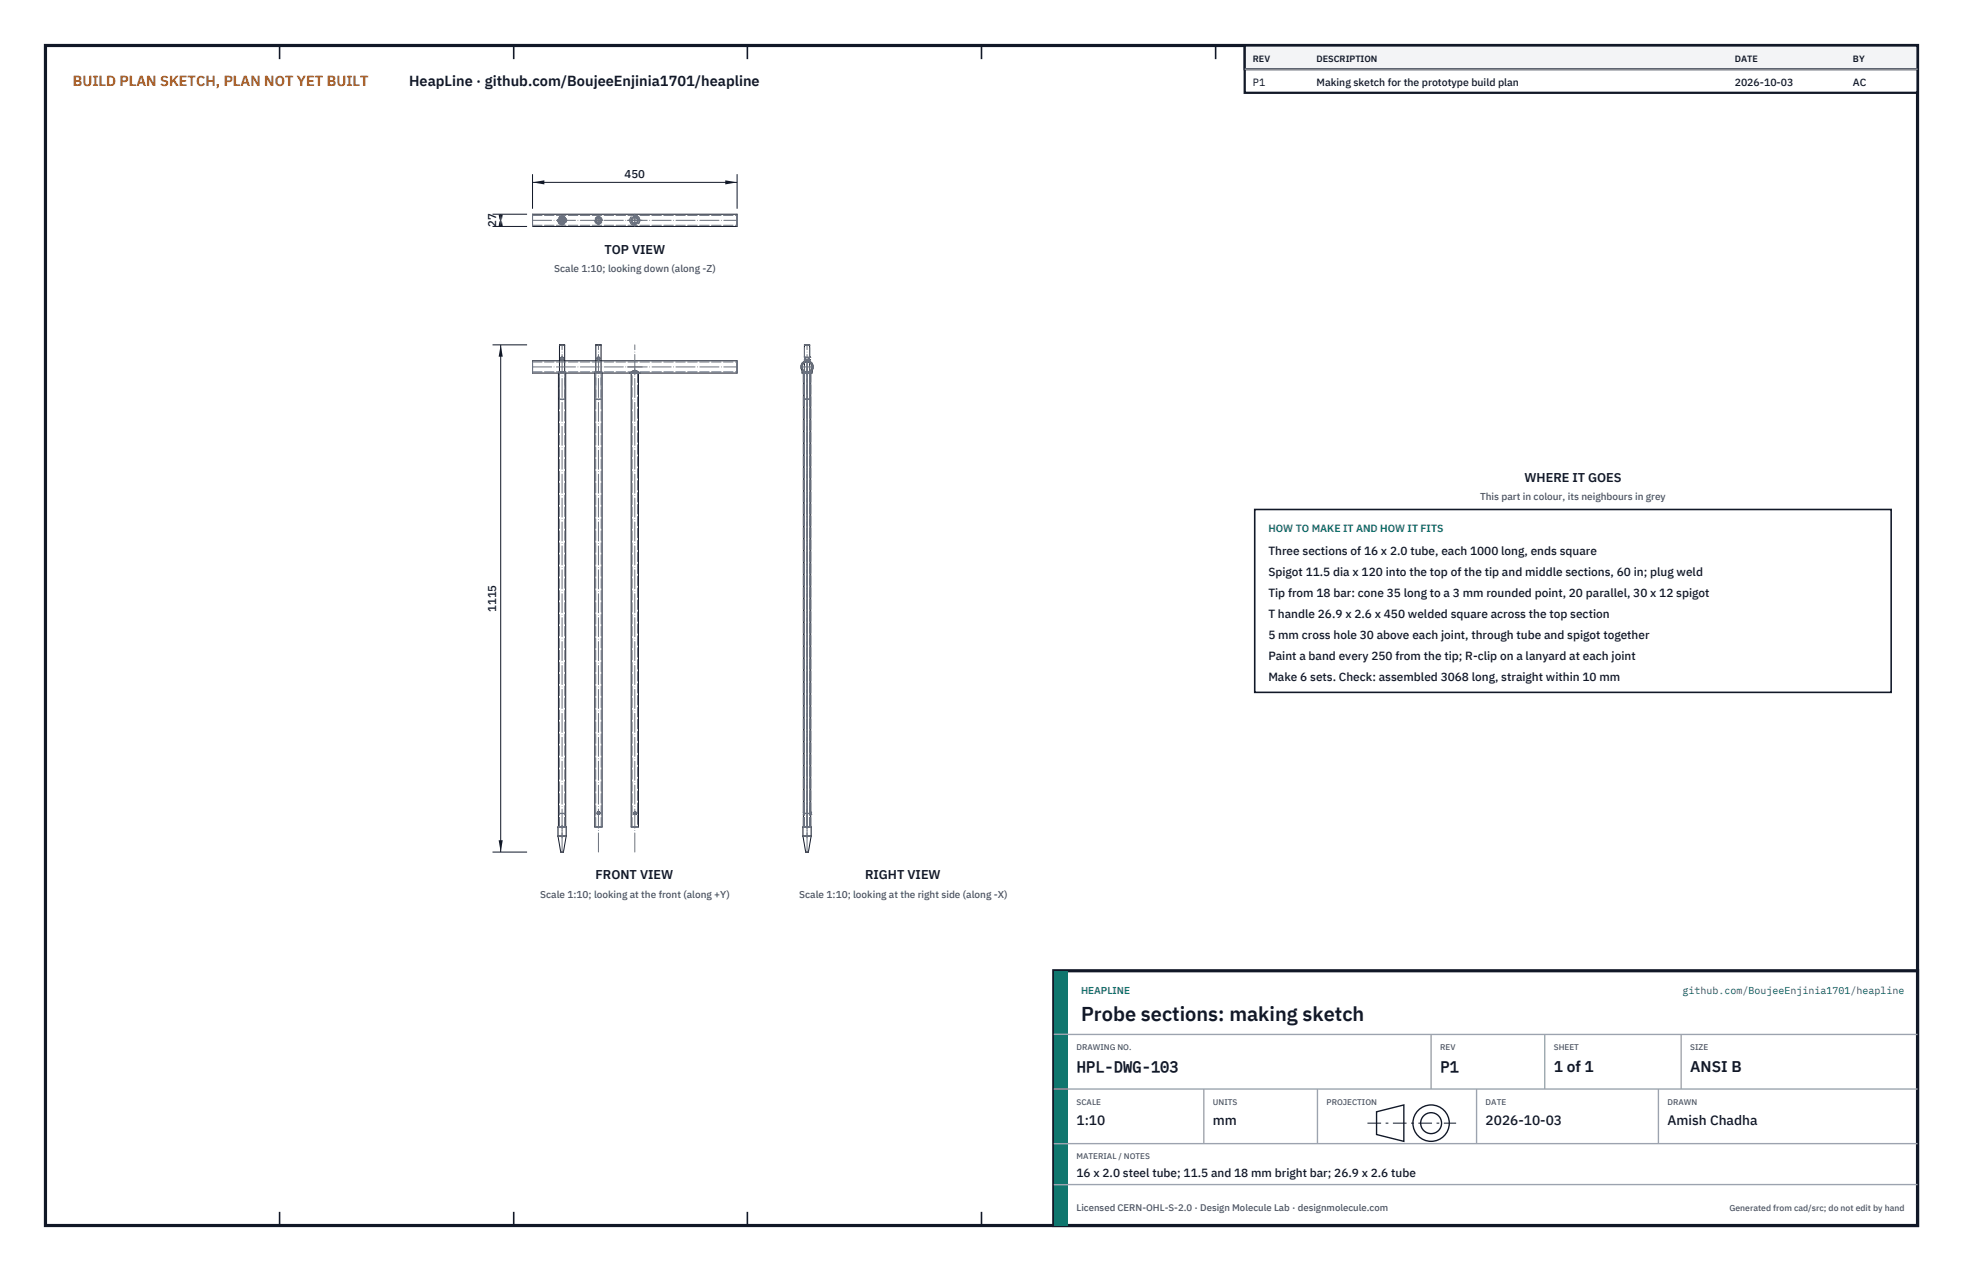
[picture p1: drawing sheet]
<svg xmlns="http://www.w3.org/2000/svg" width="432mm" height="279mm" viewBox="0 0 432 279" stroke-linecap="round" stroke-linejoin="round" font-family="sans-serif">
<path d="M10 10h411.8v259.4h-411.8z" fill="none" stroke="#111827" stroke-width=".7" stroke-linecap="butt"/>
<g fill="none" stroke="#111827" stroke-width=".35">
<path d="M61.5 10v3M113 10v3M164.4 10v3M215.9 10v3M267.4 10v3M318.9 10v3M370.3 10v3M61.5 266.4v3M113 266.4v3M164.4 266.4v3M215.9 266.4v3M267.4 266.4v3"/>
<path d="M318.9 266.4v3M370.3 266.4v3"/>
</g>
<g fill="none" stroke="#111727" stroke-width=".22">
<path d="M117.1 47.1h45v2.7h-45zM123.3 48.9h.1M123.3 48h.1M123.3 47.9v.1M123.3 48.9l.1 .1M123.4 48.9v.1M123.4 47.9h-.1M123.4 47.9h.1M123.4 49h.2M123.5 49h.1M123.5 47.9h-.1M123.5 47.9h.1"/>
<path d="M123.6 49h.1M123.6 47.9h.1M123.7 47.9h.1M123.7 49h.1M123.8 49h-.1M123.8 47.9h.1M123.8 49h.1M123.9 47.9h.1M123.9 49h-.1M124 48h.1M124 48.9h.1M131.3 48.9h.1"/>
<path d="M131.3 48h.1M131.3 48.9l.1 .1M131.4 48.9v.1M131.4 47.9h.1M131.4 47.9h-.1M131.4 49h.1M131.5 49h.1M131.5 47.9h-.1M131.6 47.9h-.1M131.7 47.9h.1M131.7 49h.1M131.8 49h-.1"/>
<path d="M131.8 47.9h.1M131.8 49h.1M131.9 47.9h.1M131.9 48.9l-.1 .1M132 48h.1M132 48.9h.1M117.1 79.3h45v2.7h-45zM123.1 75.8h1.1M123.1 75.8v6M123.1 75.8h.1M123.7 78.6l.2 .2M123.9 78.8h.1"/>
<path d="M124.2 75.8h.1M124.2 75.8v6M131.1 75.8h1.1M131.1 75.8v6M131.1 75.8h.1M131.9 78.8h.1M132.2 75.8h.1M132.2 75.8v6M176.9 78.5l.2 .3M176.9 78.5l.1 .3M176.9 75.8h1.2M176.9 75.8v2.7"/>
<path d="M176.9 79.1v.3M176.9 79.7v1.9M177 79.1h-.1M177 78.5h.1M177 78.5v.6M177 78.5v.1M177 79.1h.1M176.9 75.8h.1M177 75.8h.5M177 79v.1M177 78.9v.1M177 78.9h.1"/>
<path d="M177 78.7v.1M177 78.8v.1M177 78.8h.1M177 78.8l-.1 .3M177.1 78.9h-.1M177.1 78.8l-.2 .3M177.1 78.8h.1M178 78.8h.1M178 78.8l.1 .3M178 78.8v.1M178 79h.1M178 78.6v.1"/>
<path d="M178.1 75.8h.1M178.1 78.6h.1M178.1 79.1h.1M178.1 78.5l-.1 .3M178.1 78.5h.1M178.1 78.5v.6M178.1 78.5l-.1 .3zM178.1 75.8v2.7M178.1 79.1v.3M178.1 79.7v1.9M122.8 81.8h1.6M122.8 82v99.8"/>
<path d="M124.4 82v99.8M130.8 81.8h1.6M130.8 82v99.8h1.6v-99.8M138.8 82v99.8h1.6v-99.8M140.7 81.9v.1a1.34 1.34 0 0 0-2.2 0M176.4 81.4v.6h2.2v-.6M176.7 82v99.8M177.6 82l-.1 99.8M177.8 82h-.1M177.8 82h.1M177.9 82h.1M177.9 81.9h.1"/>
<path d="M177.9 81.9v.1M177.9 81.9l-.1 .1M178 81.9h-.1M178 81.9h.1M178.1 81.9h-.1M178.2 81.8h.1M178.3 81.8h-.1M178.3 81.8h.1M178.3 81.7h.1M178.3 81.7v.1M178.3 82v99.8M131.4 178.8h.1"/>
<path d="M131.4 178.7v.1M131.4 178.7h.1M131.4 178.6h.1M131.5 178.6h-.1M131.5 178.6h.1M131.5 179h.1M131.5 178.5v.1M131.6 178.5h.1M131.7 178.5h.1M131.7 178.5l.1 .1M131.8 178.6h.1M131.9 178.6v.1"/>
<path d="M131.9 178.9h.1M131.9 178.7h.1M131.9 178.8h.1M139.4 178.8h.1M139.4 178.7v.1M139.4 178.7h.1M139.4 178.6v.1M139.4 178.6h.1M139.5 178.6h-.1M139.5 178.6h.1M139.5 179h.1M139.5 178.5v.1"/>
<path d="M139.6 178.5h.1M139.7 178.5h.1M139.7 178.5l.1 .1M139.8 178.6h.1M139.8 179h.1M139.9 178.6v.1M139.9 178.9h.1M139.9 178.7h.1M139.9 178.8h.1M176.7 178.5l.1 .2M176.7 178.5h.1M176.7 178.5l.1 .3"/>
<path d="M176.7 178.5v.1M176.7 179v.1M176.7 178.6h.1M176.7 179h.1M176.8 178.7h.1M176.8 178.9v.1M176.8 178.9h.1M176.8 178.7v.1M176.8 178.8h.1M176.8 178.8l-.1 .3M178.3 178.8h.1M178.3 178.8v.3"/>
<path d="M178.3 178.7v.2M178.3 178.7h.1M178.3 178.9h.1M178.3 178.7v.1M178.3 178.9v.1M178.3 179h.1M178.3 178.6h.1M178.3 179v.1M178.3 178.5v.1M178.3 178.5v.2M178.3 178.5h.1M178.3 178.5v.3"/>
<path d="M122.7 183.8h1.8M122.7 183.8h.1M122.7 181.8h1.8M122.7 183.8l.6 3.5M122.7 181.8v2M122.8 181.8h-.1M122.8 181.7l1.7 .1h-1.8zM123.3 187.3h.6M124.5 181.8h.1M124.5 183.8h.1M124.5 183.8l-.6 3.5M124.5 181.8v2"/>
<path d="M176.6 183.8h.1M176.6 181.8h1.8M176.6 181.8v2M176.6 183.8h.9M176.6 183.8l.6 3.5M176.7 181.8h-.1M176.7 181.7l-.1 .1h1.8l-.1-.1M177.2 187.3h.6M177.2 187.3h.1M177.3 187.3h.5M177.5 183.8h.9M177.5 183.8h.1"/>
<path d="M177.8 187.3h.1M178.4 181.8h.1M178.4 183.8l-.6 3.5M178.4 183.8h.1M178.4 181.8v2"/>
<circle cx="123.6" cy="48.4" r=".58"/>
<circle cx="123.6" cy="48.4" r=".54"/>
<circle cx="131.6" cy="48.4" r=".58"/>
<circle cx="131.6" cy="48.4" r=".54"/>
<circle cx="123.6" cy="78.8" r=".27"/>
<circle cx="123.6" cy="78.8" r=".32"/>
<circle cx="131.6" cy="78.8" r=".27"/>
<circle cx="131.6" cy="78.8" r=".32"/>
<circle cx="177.5" cy="80.7" r="1.36"/>
<circle cx="177.5" cy="80.7" r="1.09"/>
<circle cx="131.6" cy="178.8" r=".27"/>
<circle cx="139.6" cy="178.8" r=".27"/>
</g>
<g fill="none" stroke="#6a7180" stroke-width=".22" stroke-dasharray="2.1 .5">
<path d="M117.1 48.4v-1.3M117.1 49.8v-1.4M117.1 48.4v-1.1M117.1 47.3v2.2M117.1 49.5v-1.1M117.1 49.5h45M117.1 47.3h45M123.3 48h.1M123.3 48.9h.1M123.3 47.9h.1M123.3 47.9v.1M123.4 48h-.1"/>
<path d="M123.4 48.9h-.1M123.4 48v.9M123.4 48h.5M123.4 48.9h.5M123.4 47.9h.1M123.4 49h.1M123.4 48.2h.4v.5h-.4zM123.5 48.2h.3v.4h-.3zM123.5 47.9h-.1M123.5 49h-.1M123.5 47.9h.1M123.5 49h.1"/>
<path d="M123.6 47.9h.1M123.6 49h.1M123.7 47.9h-.1M123.7 49h-.1M123.7 47.9h.1M123.7 49h.1M123.8 47.9h.1M123.8 49h.1M123.8 47.9h-.1M123.8 49h-.1M123.9 47.9h.1M123.9 49h.1"/>
<path d="M123.9 47.9h-.1M123.9 49h-.1M123.9 48v.9M123.9 48h-.5M123.9 48.9h-.5M123.9 47.9l.1 .1M123.9 48.9h.1M124 48l-.1-.1M124 48.9h-.1M124 48h.1M124 48.9h.1M124 48h-.1"/>
<path d="M124.5 48.4a.9 .9 0 0 0-1.3-.8 .9 .9 0 0 0-.1 1.6 .9 .9 0 0 0 1.4-.6v-.2M124.5 48.4a.9 .9 0 0 0-1.3-.8 .9 .9 0 0 0-.1 1.5 .9 .9 0 0 0 1.4-.5v-.2M124.5 48.4h.1M131.3 48h.1M131.3 48.9h.1M131.3 47.9h.1M131.3 47.9v.1M131.4 47.7h.5M131.4 49.2h.5M131.4 47.9h.5M131.4 49h.5M131.4 47.7v.2"/>
<path d="M131.4 49v.2M131.4 48h-.1M131.4 48.9h-.1M131.4 48v.9M131.4 48h.5M131.4 48.9h.5M131.4 47.9h.1M131.4 49h.1M131.5 47.9h-.1M131.5 49h-.1M131.5 47.9h.1M131.5 49h.1"/>
<path d="M131.6 47.9h.1M131.6 49h.1M131.7 47.9h-.1M131.7 49h-.1M131.7 47.9h.1M131.7 49h.1M131.8 47.9h.1M131.8 49h.1M131.8 47.9h-.1M131.8 49h-.1M131.9 47.9h.1M131.9 49h.1"/>
<path d="M131.9 47.9h-.1M131.9 49h-.1M131.9 47.7h-.5M131.9 49.2h-.5M131.9 47.9h-.5M131.9 47.7v.2M131.9 49v.2M131.9 49h-.5M131.9 48v.9M131.9 48h-.5M131.9 48.9h-.5M131.9 47.9l.1 .1"/>
<path d="M131.9 48.9h.1M132 48l-.1-.1M132 48.9h-.1M132 48h.1M132 48.9h.1M132 48h-.1M138.5 48.4a1.1 1.1 0 0 0 1.1 1.1 1.1 1.1 0 0 0 1.1-1.1M138.5 48.4h.3M138.8 48.4a.8 .8 0 0 0 .8 .8 .8 .8 0 0 0 .8-.8M139.4 47.7h.5M139.4 49.2h.5M139.4 47.9h.5"/>
<path d="M139.4 49h.5M139.4 47.7v.2M139.4 49v.2M139.9 47.7h-.5M139.9 49.2h-.5M139.9 47.9h-.5M139.9 47.7v.2M139.9 49v.2M139.9 49h-.5M140.2 48.4a.6 .6 0 0 1-.8 .6 .6 .6 0 0 1-.1-1 .6 .6 0 0 1 .9 .3v.1M140.4 48.4a.8 .8 0 0 1-1.1 .8 .8 .8 0 0 1-.2-1.4 .8 .8 0 0 1 1.3 .5v.1M140.4 48.4h.3"/>
<path d="M140.4 48.4a.8 .8 0 0 0-.8-.8 .8 .8 0 0 0-.8 .8M140.7 48.4a1.1 1.1 0 0 0-1.1-1.1 1.1 1.1 0 0 0-1.1 1.1M162.1 48.4v-1.3M162.1 49.8v-1.4M162.1 48.4v-1.1M162.1 47.3v2.2M162.1 49.5v-1.1M117.1 79.6v2.1M117.1 79.6h45M123.7 78.6a.27 .27 0 0 0-.3 .1 .27 .27 0 0 0 .2 .4 .27 .27 0 0 0 .3-.3M124 78.8a.33 .33 0 0 0-.5-.3 .33 .33 0 0 0-.1 .6 .33 .33 0 0 0 .6-.2v-.1M124 78.8h-.1"/>
<path d="M124.2 75.8h-1.1M131.9 78.8a.27 .27 0 0 0-.4-.2 .27 .27 0 0 0 0 .4 .27 .27 0 0 0 .4-.1v-.1M132 78.8a.33 .33 0 0 0-.5-.3 .33 .33 0 0 0-.1 .6 .33 .33 0 0 0 .6-.2v-.1M132 78.8h-.1M132.2 75.8h-1.1M162.1 79.6v2.1M176.9 78.5v-2.7M176.9 79.7v-.3M176.9 75.8h.6M176.9 78.5v.6M176.9 79.1h.1M176.9 78.5l.2 .3"/>
<path d="M177 79.1h.1M177 78.5h.1M177 79.1v-.1M177 78.6v.1M177 79h.1M177 78.5v.6M177 79.1l.1-.3M177 79v.1M177 78.9h.1M177 78.9v.2M177 78.8h.1M177 78.8v.1"/>
<path d="M177 78.8l-.1-.3M177.1 78.9v-.1M177.1 78.8l-.2-.3M177.1 78.8h-.1M177.1 78.8l-.1 .2M177.1 78.8h.1M177.1 78.8l-.1-.3M177.5 75.8h.6M178 78.8l.1-.3M178 78.8h.1M178 78.8v.2M178 78.8v.1"/>
<path d="M178 78.8v-.1M178 78.9l.1 .2M178 79l.1 .1M178 78.6h.1M178.1 78.5h.1M178.1 78.5h-1.1M178.1 79.1h-1.1M178.1 78.5v.6M178.1 79.1l-.1-.3M178.1 78.6v-.1M178.1 79.1h.1M178.1 78.5v-2.7"/>
<path d="M178.1 79.7v-.3M178.1 75.8h-1.2M178.1 78.5l-.1 .5M178.1 78.5l-.1 .3M117.1 82v-2.7M117.1 81.7v-2.1M117.1 81.7h45M122.8 82v-.2M123 81.8h1.2M123.1 87.8v-6M123.1 87.8h.1M123.1 87.8h1.1"/>
<path d="M124.2 87.8h-1.1M124.2 87.8v-6M124.2 87.8h.1M124.2 81.8h-1.2M124.4 81.8h-1.6M124.4 82v-.2M130.8 82v-.2M131 81.8h1.2M131.1 87.8v-6M131.1 87.8h.1M131.1 87.8h1.1M132.2 87.8h-1.1"/>
<path d="M132.2 87.8v-6M132.2 87.8h.1M132.2 81.8h-1.2M132.4 82v-.2M132.4 81.8h-1.6M138.5 82h2.2M138.5 82h.3M138.8 82a1.35 1.35 0 0 1 1.6 0M138.8 82h1.6M138.8 82h.1M138.8 82h.2M139 82l.6-.1 .6 .1"/>
<path d="M140.2 82l-.6-.1-.6 .1M140.2 82v99.8M140.2 82h.2M140.4 82a1.35 1.35 0 0 0-1.6 0M140.4 82h.3M140.4 82h-1.6M140.7 81.9a1.33 1.33 0 0 0-2.2 .1M140.7 82h-2.2M162.1 82v-2.7M162.1 81.7v-2.1M176.4 81.4l.5 .5 .6 .1M176.7 81.8h.8"/>
<path d="M176.7 81.7a1.34 1.34 0 0 0 1.6 0M176.7 82h.8M176.7 81.7l.8 .3M176.7 82v-.3M176.9 81.8h.6M176.9 81.9l.6 .1 .6-.1M176.9 87.8v-8.7M176.9 87.8h.1M176.9 87.8v-6.2M176.9 87.8h.6M177 87.8h.5M177.5 81.8h.8"/>
<path d="M177.5 81.8h.6M177.5 87.8h.6M177.5 82l-.8-.3M177.5 82l-.6-.1M177.5 82v99.8M177.5 82h-1.1M177.5 82l-.6-.1-.5-.5M177.5 82h-.8M177.5 82l.6-.1 .5-.5M177.5 82h.8M177.7 82h.1M177.7 82h-.1"/>
<path d="M177.8 82h.1M177.9 82h.1M177.9 82h-.1M177.9 82v-.1M177.9 81.9v.1M177.9 81.9h.1M178 81.9h.1M178.1 87.8h-1.1M178.1 87.8v-8.7M178.1 87.8h.1M178.1 87.8v-6.2M178.1 87.8h-1.2"/>
<path d="M178.1 81.9l.1-.1M178.1 81.8h-1.2M178.1 81.9l-.6 .1M178.2 81.8h.1M178.2 81.8l-.1 .1M178.3 81.8h.1M178.3 81.8v-.1M178.3 81.7h.1M178.3 81.8h-1.6M178.3 81.7l-.8 .3M178.3 82h-.8M178.3 82v-.3"/>
<path d="M178.6 81.4l-.5 .5-.6 .1M178.6 82h-1.1M123.1 178.8h.1M123.1 178.8h1.1M124.2 178.8h-1.1M124.2 178.8h.1M131.4 178.8h.1M131.4 178.8l.1 .2M131.4 178.7h.1M131.4 178.6h.1M131.4 178.6v.1M131.5 178.6h.1"/>
<path d="M131.5 179l.4-.1M131.6 178.5h.1M131.6 178.5h-.1M131.7 178.5h.1M131.8 178.6h.1M131.9 178.6h.1M131.9 178.7h.1M131.9 178.9v-.1M131.9 178.8a.27 .27 0 0 0-.4-.2 .27 .27 0 0 0-.1 .4 .27 .27 0 0 0 .5-.1v-.1M131.9 178.8a.27 .27 0 0 0-.4-.2 .27 .27 0 0 0 0 .4 .27 .27 0 0 0 .4-.1v-.1M131.9 178.8v-.1M139.4 178.8h.1"/>
<path d="M139.4 178.8l.1 .2M139.4 178.7h.1M139.4 178.6h.1M139.5 178.6h.1M139.5 179l.4-.1M139.6 178.5h.1M139.6 178.5h-.1M139.7 178.5h.1M139.8 178.6h.1M139.8 179l.1-.2M139.9 178.6h.1M139.9 178.7h.1"/>
<path d="M139.9 178.9v-.1M139.9 178.8a.27 .27 0 0 0-.4-.2 .27 .27 0 0 0-.1 .4 .27 .27 0 0 0 .5-.1v-.1M139.9 178.8a.27 .27 0 0 0-.3-.3 .27 .27 0 0 0-.2 .4 .27 .27 0 0 0 .4 .1M139.9 178.8v-.1M176.7 179.1h.1M176.7 178.5v-96.7M176.7 178.5h.1M176.7 178.6h.1M176.7 179h.1M176.7 178.6l.1 .1M176.7 179v.1M176.8 179h.1"/>
<path d="M176.8 178.7h.1M176.8 178.9h.1M176.8 178.9v.1M176.8 178.7v.1M176.8 178.8h.1M176.8 178.9v-.1M176.8 178.8v.1M176.9 178.5v.6M176.9 179.1l.1-.3M176.9 178.5h-.2M176.9 179.1h-.2M176.9 178.5v-96.7"/>
<path d="M176.9 178.5v-96.6M176.9 178.8h.1M176.9 178.8h.6M177 178.8h.5M177 178.8l-.1-.3M177.5 178.8h.6M178.1 178.8v-.3M178.1 178.8h-1.1M178.1 178.8h.1M178.1 178.8h-1.2M178.1 178.5v.6M178.1 179.1v-.3"/>
<path d="M178.1 178.5v-96.7M178.1 178.5v-96.6M178.3 178.8h.1M178.3 178.8v.1M178.3 178.7h.1M178.3 178.7v.1M178.3 178.9h.1M178.3 178.9v-.1M178.3 178.9v.1M178.3 179h.1M178.3 179v.1M178.3 178.6h.1"/>
<path d="M178.3 178.6v.1M178.3 178.5h.1M178.3 179.1h.1M178.3 178.5v-96.7M178.3 178.5h-.2M178.3 179.1h-.2M122.8 181.8h1.7M122.8 181.8h1.6M122.8 181.8v-.1M123 181.8h1.3M123 181.8h1.2M123 181.8v-100"/>
<path d="M123.1 181.8h-.1M123.1 181.8v-3M123.1 181.8h1.1M123.9 187.3h-.6M124.2 181.8v-3M124.2 181.8h-1.1M124.2 181.8h-1.2M124.2 181.8v-100M124.3 181.8h-1.3M124.3 181.8h-.1M124.4 181.8h-1.6M124.4 181.7h-1.6"/>
<path d="M124.4 181.8v-.1M124.5 181.8h-1.7M124.5 181.8h-1.8M124.5 183.8h-1.8M131 181.8h1.2M131 181.8v-100M132.2 181.8h-1.2M132.2 181.8v-100M132.4 181.8h-1.6M139 181.8h1.2M139 181.8v-99.8M140.2 181.8h-1.2"/>
<path d="M140.4 181.8h-1.6M176.7 181.8h.8M176.7 181.7h.8M176.7 181.8v-2.7M176.7 181.8v-.1M176.9 181.8h.6M176.9 181.8v-100M176.9 181.8v-2.7M176.9 181.8h.1M176.9 181.8v-3M177.5 181.8h.9M177.5 181.8h.7"/>
<path d="M177.5 181.8h.8M177.5 181.8h.6M177.5 181.7h.8M177.8 187.3h-.6M178.1 181.8h.1M178.1 181.8v-3M178.1 181.8h-1.2M178.1 181.8v-100M178.1 181.8v-2.7M178.2 181.8h-1.3M178.3 181.8h-1.6M178.3 181.7h-1.6"/>
<path d="M178.3 181.8v-2.7M178.3 181.8v-.1M178.4 181.8h-1.7M178.4 183.8h-1.8M178.4 181.8h-1.8"/>
<circle cx="123.6" cy="48.4" r=".87"/>
<circle cx="123.6" cy="48.4" r=".81"/>
<circle cx="123.6" cy="48.4" r=".91"/>
<circle cx="123.6" cy="48.4" r=".58"/>
<circle cx="123.6" cy="48.4" r=".55"/>
<circle cx="123.6" cy="48.4" r=".63"/>
<circle cx="123.6" cy="48.4" r=".59"/>
<circle cx="123.6" cy="48.4" r=".54"/>
<circle cx="123.6" cy="48.4" r=".6"/>
<circle cx="131.6" cy="48.4" r=".81"/>
<circle cx="131.6" cy="48.4" r=".58"/>
<circle cx="131.6" cy="48.4" r=".54"/>
<circle cx="131.6" cy="48.4" r=".6"/>
<circle cx="139.6" cy="48.4" r=".81"/>
<circle cx="139.6" cy="48.4" r=".6"/>
<circle cx="177.5" cy="80.7" r="1.36"/>
<circle cx="177.5" cy="80.7" r="1.09"/>
</g>
<g fill="none" stroke="#6a7180" stroke-width=".22" stroke-dasharray="4.2 .5 0 .5">
<path d="M117.1 48.4h45M122.5 48.4h2.3M122.6 48.4h2M123.6 49.6v-2.3M123.6 49.4v-2M130.6 48.4h2M131.6 49.4v-2M138 48.4h3.3M138.3 48.4h2.7M138.6 48.4h2M139.6 49.8v-2.7M139.6 49.4v-2"/>
<path d="M117.1 80.7h45M138 80.7h3.3M139.6 82.4v-1.3M139.6 82.3v-.8M176.2 80.7h2.7M177.5 82.4v-1.3M177.5 82.3v-3.3M177.5 82.3v-.8M177.5 82v-2.7M123.6 187.3v-111.5M123.6 184.2v-2.7M123.6 182v-.5"/>
<path d="M131.6 187.3v-111.5M139.6 187.3v-111.5M177.5 187.3v-111.5M177.5 184.2v-2.7M177.5 182v-.5"/>
</g>
<path d="M117.1 38.3v7.6M162.1 38.3v7.6M117.1 40.1h45" fill="none" stroke="#111827" stroke-width=".22"/>
<path d="M117.1 40.1l2.6-.5v.9zM159.5 39.6v.9l2.6-.4z" fill="#111827"/>
<path d="M108.3 47.1h7.6M108.3 49.8h7.6M110.1 47.1v2.7" fill="none" stroke="#111827" stroke-width=".22"/>
<path d="M110.1 47.1l-.4 2.6h.9zM109.7 47.2h.9l-.5 2.6z" fill="#111827"/>
<path d="M108.3 75.8h7.6M110.1 75.8v111.5M108.3 187.3h7.6" fill="none" stroke="#111827" stroke-width=".22"/>
<path d="M110.1 75.8l-.4 2.6h.9zM109.7 184.7h.9l-.5 2.6z" fill="#111827"/>
<path d="M276 112h140v40.2h-140z" fill="#fff" stroke="#111827" stroke-width=".35"/>
<path d="M273.8 10h148v10.4h-148z" fill="#fff" stroke="#111827" stroke-width=".5"/>
<path d="M273.8 10h148v5.2h-148z" fill="#f3f4f6" stroke="#111827" stroke-width=".5"/>
<path d="M273.8 15.2h148" fill="none" stroke="#9ca3af" stroke-width=".3"/>
<path d="M231.8 213.4h190v56h-190z" fill="#fff" stroke="#111827" stroke-width=".7" stroke-linecap="butt"/>
<path d="M231.8 213.4h3v56h-3z" fill="#0f766e"/>
<path d="M231.8 227.4h190M231.8 239.4h190M264.8 239.4v12M289.8 239.4v12M314.8 227.4v12M324.8 239.4v12M339.8 227.4v12M364.8 239.4v12M369.8 227.4v12M231.8 251.4h190M231.8 260.4h190" fill="none" stroke="#9ca3af" stroke-width=".3"/>
<g fill="none" stroke="#111827" stroke-width=".3">
<path d="M302.8 244.4l6-1.5v8l-6-1.5z"/>
<circle cx="314.8" cy="246.9" r="4"/>
<circle cx="314.8" cy="246.9" r="2.3"/>
</g>
<path d="M300.8 246.9h19.5" fill="none" stroke="#111827" stroke-width=".22" stroke-dasharray="3 1 .6 1" stroke-linecap="butt"/>
<text font-size="4.4" fill="#111827" x="237.8" y="224.4">Probe sections: making sketch</text>
<g font-size="3.4" fill="#111827">
<text x="236.8" y="235.6">HPL-DWG-103</text>
<text x="316.8" y="235.6">P1</text>
<text x="341.8" y="235.6">1 of 1</text>
<text x="371.8" y="235.6">ANSI B</text>
</g>
<text font-size="3.2" fill="#b45309" x="16" y="19">BUILD PLAN SKETCH, PLAN NOT YET BUILT</text>
<text font-size="3.2" fill="#111827" x="90" y="19">HeapLine · github.com/BoujeeEnjinia1701/heapline</text>
<g font-size="3" fill="#111827">
<text x="236.8" y="247.2">1:10</text>
<text x="266.8" y="247.2">mm</text>
<text x="326.8" y="247.2">2026-10-03</text>
<text x="366.8" y="247.2">Amish Chadha</text>
</g>
<g font-size="2.8" fill="#111827">
<text x="133" y="55.8">TOP VIEW</text>
<text x="335.3" y="106">WHERE IT GOES</text>
<text x="131" y="193.3">FRONT VIEW</text>
<text x="190.3" y="193.3">RIGHT VIEW</text>
</g>
<g font-size="2.6" fill="#111827">
<text x="279" y="122">Three sections of 16 x 2.0 tube, each 1000 long, ends square</text>
<text x="279" y="126.6">Spigot 11.5 dia x 120 into the top of the tip and middle sections, 60 in; plug weld</text>
<text x="279" y="131.2">Tip from 18 bar: cone 35 long to a 3 mm rounded point, 20 parallel, 30 x 12 spigot</text>
<text x="279" y="135.8">T handle 26.9 x 2.6 x 450 welded square across the top section</text>
<text x="279" y="140.4">5 mm cross hole 30 above each joint, through tube and spigot together</text>
<text x="279" y="145">Paint a band every 250 from the tip; R-clip on a lanyard at each joint</text>
<text x="279" y="149.6">Make 6 sets. Check: assembled 3068 long, straight within 10 mm</text>
<text x="236.8" y="258.8">16 x 2.0 steel tube; 11.5 and 18 mm bright bar; 26.9 x 2.6 tube</text>
</g>
<g font-size="2.5" fill="#111827">
<text x="137.4" y="39.1">450</text>
<text x="109.1" y="49.9" transform="rotate(-90 109.1 49.9)">27</text>
<text x="109.1" y="134.5" transform="rotate(-90 109.1 134.5)">1115</text>
</g>
<g font-size="2.3" fill="#111827">
<text x="275.6" y="18.8">P1</text>
<text x="289.6" y="18.8">Making sketch for the prototype build plan</text>
<text x="381.6" y="18.8">2026-10-03</text>
<text x="407.6" y="18.8">AC</text>
</g>
<text font-size="2.3" fill="#0f766e" x="279" y="117">HOW TO MAKE IT AND HOW IT FITS</text>
<g font-size="2.2" fill="#4b5563">
<text x="121.9" y="59.8">Scale 1:10; looking down (along -Z)</text>
<text x="325.6" y="110">This part in colour, its neighbours in grey</text>
<text x="118.8" y="197.3">Scale 1:10; looking at the front (along +Y)</text>
<text x="175.8" y="197.3">Scale 1:10; looking at the right side (along -X)</text>
</g>
<g font-size="2.2" fill="#0f766e">
<text x="237.8" y="218.4">HEAPLINE</text>
<text x="370.1" y="218.4">github.com/BoujeeEnjinia1701/heapline</text>
</g>
<text font-size="2.1" fill="#4b5563" x="236.8" y="266.2">Licensed CERN-OHL-S-2.0 · Design Molecule Lab · designmolecule.com</text>
<g font-size="2" fill="#111827">
<text x="275.6" y="13.6">REV</text>
<text x="289.6" y="13.6">DESCRIPTION</text>
<text x="381.6" y="13.6">DATE</text>
<text x="407.6" y="13.6">BY</text>
</g>
<text font-size="1.9" fill="#4b5563" x="380.4" y="266.2">Generated from cad/src; do not edit by hand</text>
<g font-size="1.8" fill="#4b5563">
<text x="236.8" y="230.8">DRAWING NO.</text>
<text x="316.8" y="230.8">REV</text>
<text x="341.8" y="230.8">SHEET</text>
<text x="371.8" y="230.8">SIZE</text>
<text x="236.8" y="242.8">SCALE</text>
<text x="266.8" y="242.8">UNITS</text>
<text x="291.8" y="242.8">PROJECTION</text>
<text x="326.8" y="242.8">DATE</text>
<text x="366.8" y="242.8">DRAWN</text>
<text x="236.8" y="254.8">MATERIAL / NOTES</text>
</g>
</svg>
